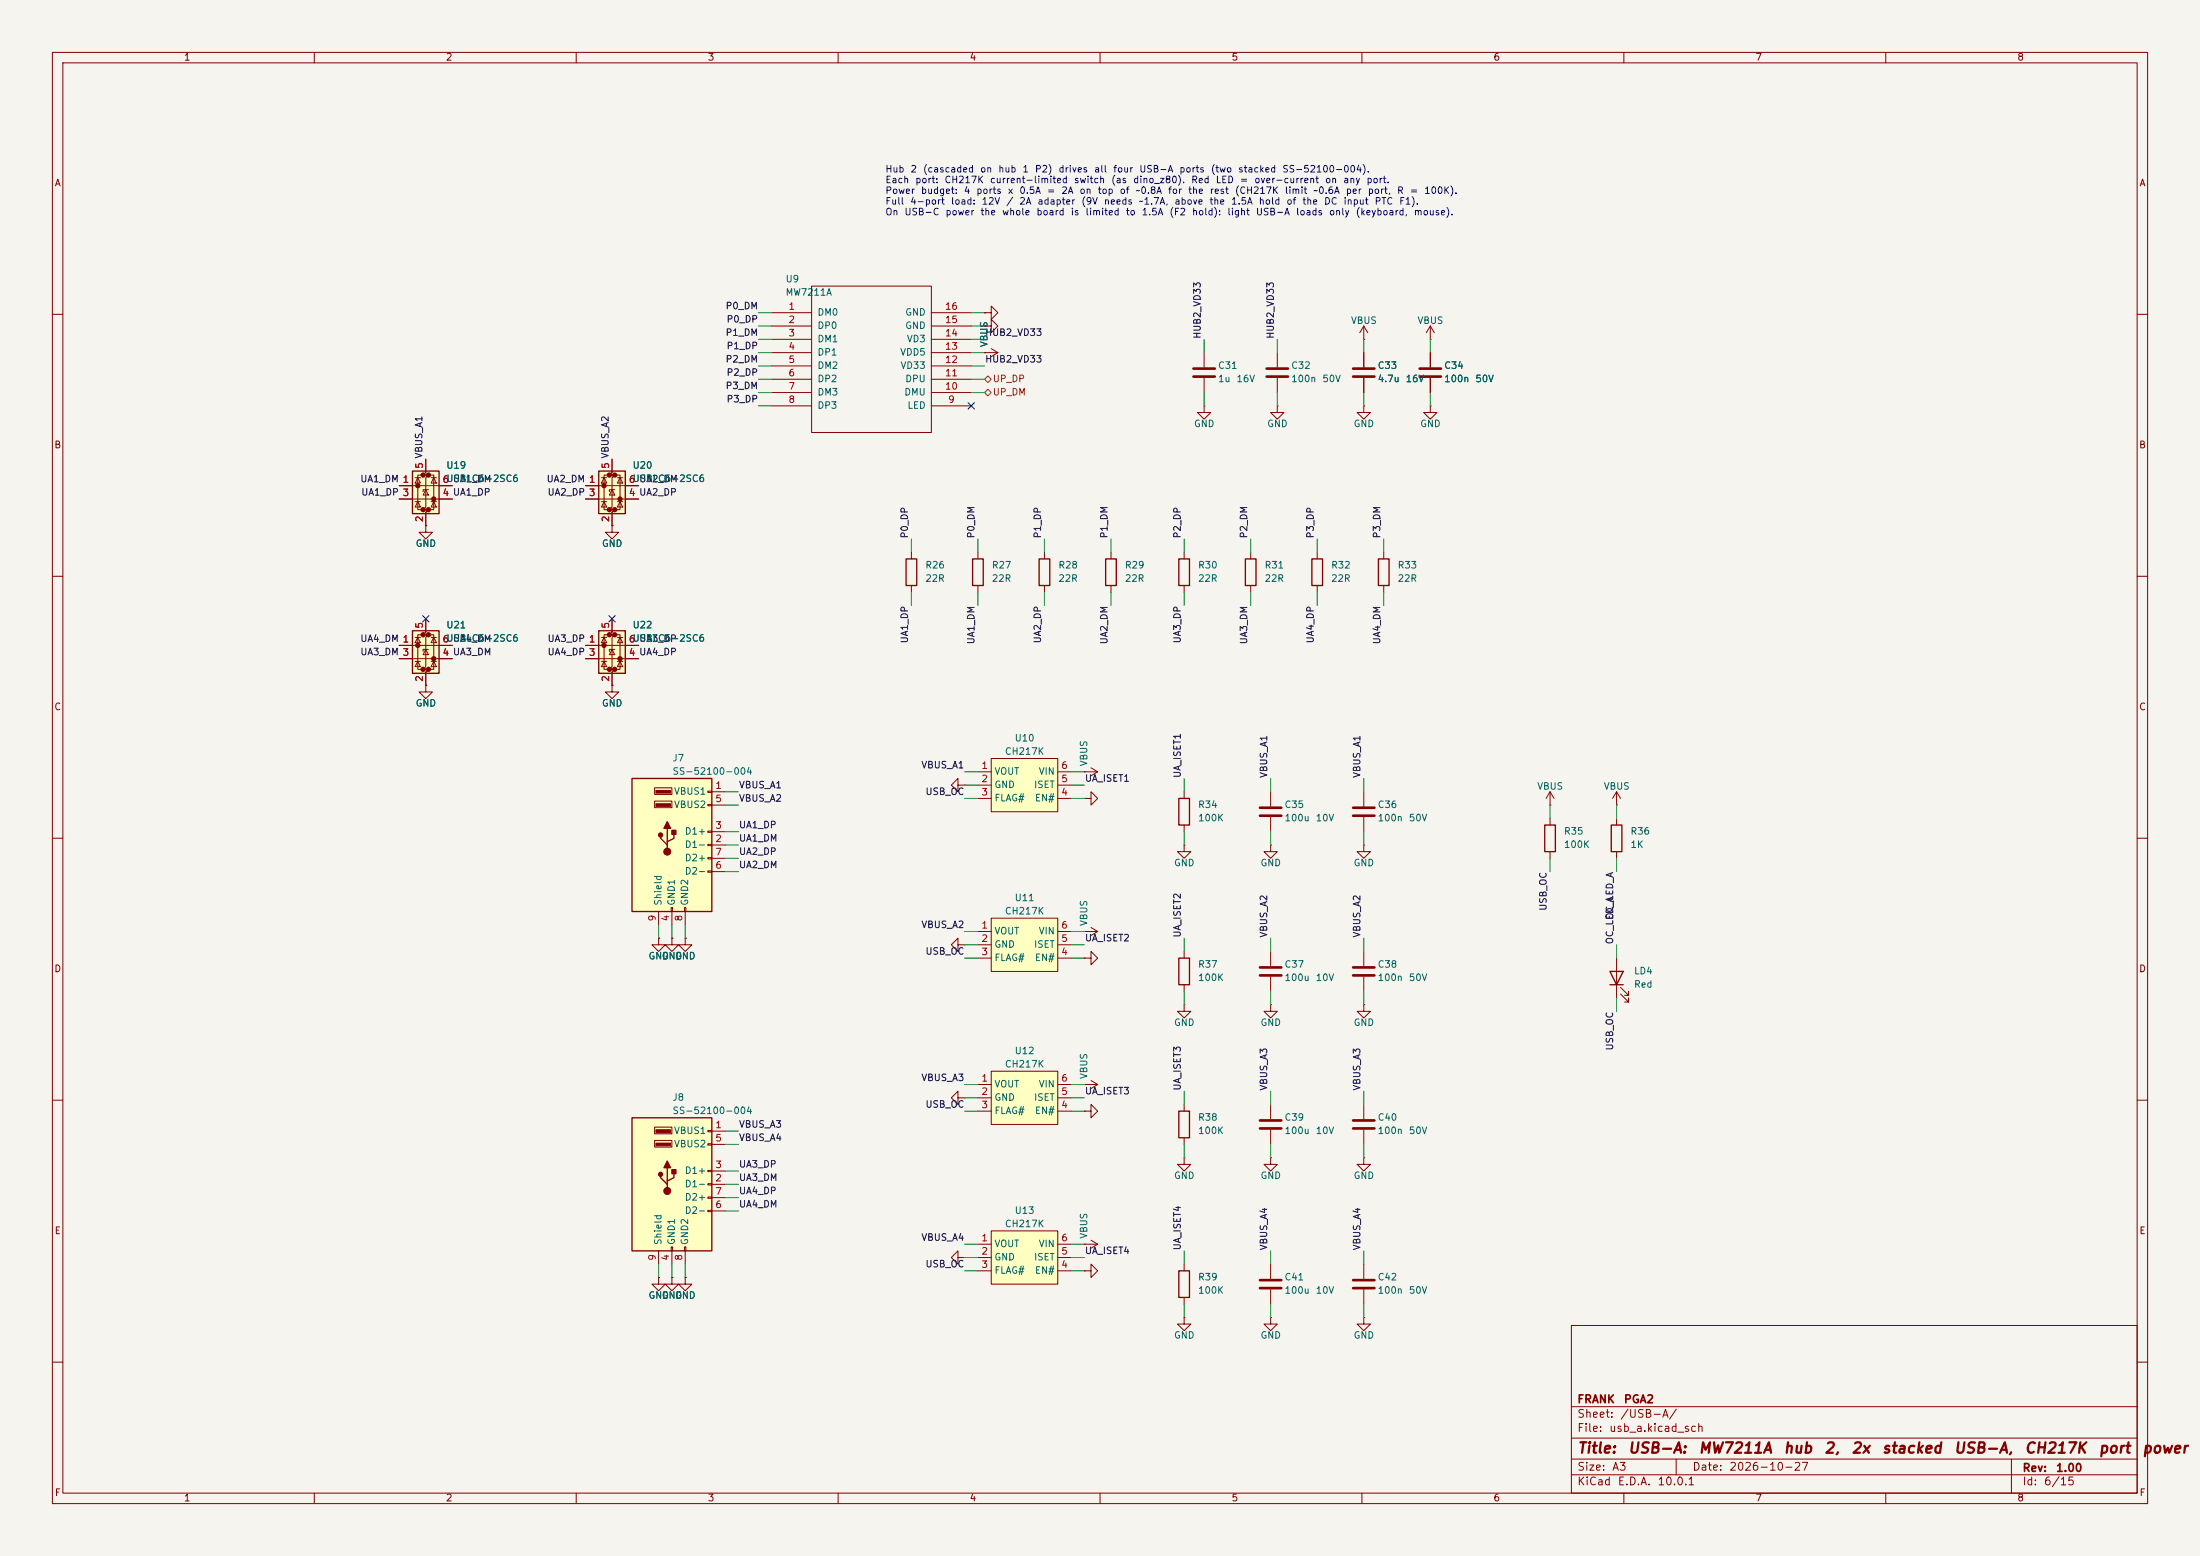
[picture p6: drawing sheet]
<svg xmlns="http://www.w3.org/2000/svg" width="420mm" height="297mm" viewBox="0 0 420 297" stroke-linecap="round" stroke-linejoin="round" font-family="sans-serif">
<path d="M0 0h420v297h-420z" fill="#f5f4ef" stroke="#f5f4ef" stroke-width=".19"/>
<g fill="none" stroke="#840000" stroke-width=".19">
<path d="M10 10h400v277h-400zM12 12h396v273h-396zM60 10v2M110 10v2M160 10v2M210 10v2M260 10v2M310 10v2M360 10v2M10 60h2M408 60h2M10 110h2"/>
<path d="M408 110h2M10 160h2M408 160h2M10 210h2M408 210h2M207 242.6h1.3v-1.3l1.2 1.3-1.2 1.2v-1.2M207 242.6h.1M300 253h108v32h-108zM10 260h2M300 278.5h108M300 274.5h108M300 268.5h108"/>
<path d="M320 278.5v3M384 278.5v6.5M408 260h2M60 285v2M110 285v2M160 285v2M210 285v2M260 285v2M300 281.5h108M310 285v2M360 285v2"/>
</g>
<path d="M189.2 144.8h12.7v10.1h-12.7z" fill="#ffffc2"/>
<g fill="none" stroke="#840000" stroke-width=".19">
<path d="M174 105.4v1.3M174 111.8v1.2M186.7 105.4v1.3M186.7 111.8v1.2M182.9 149.9v-1.3l-1.3 1.3 1.3 1.2v-1.2h1.2M184.1 149.9h.1M186.7 147.3h2.5M186.7 149.9h2.5M186.7 152.4h2.5M189.2 144.8h12.7v10.1h-12.7zM201.9 147.3h2.6M201.9 149.9h2.6"/>
<path d="M201.9 152.4h2.6M182.9 180.3v-1.2l-1.3 1.2 1.3 1.3v-1.3h1.2M184.1 180.3h.1M308.6 182.9v7.6M309.4 189.7l1.5 1.6v-.8v.8h-.8M309.4 188.5l1.5 1.5v-.8v.8h-.8"/>
</g>
<path d="M173 106.7h2v5.1h-2zM185.7 106.7h2v5.1h-2zM307.3 185.4h2.6l-1.3 2.6zM307.3 188h2.6" fill="none" stroke="#840000" stroke-width=".25"/>
<path d="M189.2 175.3h12.7v10.1h-12.7z" fill="#ffffc2"/>
<g fill="none" stroke="#840000" stroke-width=".19">
<path d="M147.3 59.7h7.6M154.9 54.6h22.9v28h-22.9zM177.8 59.7h7.6M188 59.7h1.2v-1.3l1.3 1.3-1.3 1.3v-1.3M188 59.7h.1M147.3 67.3h7.6M147.3 62.2h7.6M147.3 64.8h7.6M147.3 69.9h7.6M147.3 72.4h7.6M147.3 74.9h7.6M147.3 77.5h7.6"/>
<path d="M177.8 67.3h7.6M177.8 62.2h7.6M177.8 64.8h7.6M177.8 69.9h7.6M177.8 72.4h7.6M177.8 74.9h7.6M177.8 77.5h7.6M188 67.3h.1M188 62.2h1.2v-1.2l1.3 1.2-1.3 1.3v-1.3M188 62.2h.1M188 67.3h2.5M189.2 66.5l1.3 .8"/>
<path d="M190.5 67.3l-1.3 .8M229.9 77.5v1.2h1.2l-1.2 1.3-1.3-1.3h1.3M229.9 77.5h.1M229.9 67.3v2.8M229.9 72.1v2.8M243.8 77.5v1.2h1.3l-1.3 1.3-1.2-1.3h1.2M243.8 77.5h.1M243.8 67.3v2.8M243.8 72.1v2.8M260.3 77.5v1.2h1.3l-1.3 1.3-1.2-1.3h1.2M260.3 77.5h.1M260.3 64.8h.1"/>
<path d="M260.3 62.2v2.6M260.3 67.3v2.8M260.3 72.1v2.8M260.3 62.2l-.7 1.3M260.3 62.2l.8 1.3M273 77.5v1.2h1.3l-1.3 1.3-1.2-1.3h1.2M273 77.5h.1M273 64.8h.1M273 62.2v2.6M273 67.3v2.8M273 72.1v2.8M273 62.2l-.7 1.3"/>
<path d="M273 62.2l.8 1.3M199.4 105.4v1.3M199.4 111.8v1.2M212.1 105.4v1.3M212.1 111.8v1.2M81.3 130.8v1.3h1.2l-1.2 1.3-1.3-1.3h1.3M81.3 130.8h.1M207 152.4h1.3v-1.3l1.2 1.3-1.2 1.3v-1.3M207 152.4h.1M226.1 151.1v1.3M226.1 157.5v1.3M242.6 151.1v2.8"/>
<path d="M242.6 156v2.8M186.7 177.8h2.5M189.2 175.3h12.7v10.1h-12.7zM201.9 177.8h2.6M207 177.8h.1M207 177.8h2.5M208.3 177l1.2 .8M209.5 177.8l-1.2 .8M226.1 161.3v1.3h1.2l-1.2 1.2-1.3-1.2h1.3M226.1 161.3h.1M242.6 161.3v1.3h1.2l-1.2 1.2-1.3-1.2h1.3M242.6 161.3h.1"/>
<path d="M186.7 180.3h2.5M186.7 182.9h2.5M201.9 180.3h2.6M201.9 182.9h2.6M207 182.9h1.3v-1.3l1.2 1.3-1.2 1.3v-1.3M207 182.9h.1M226.1 191.8v1.2h1.2l-1.2 1.3-1.3-1.3h1.3M226.1 191.8h.1M226.1 181.6v1.3M226.1 188v1.2M242.6 191.8v1.2h1.2l-1.2 1.3-1.3-1.3h1.3M242.6 191.8h.1"/>
<path d="M242.6 181.6v2.8M242.6 186.4v2.8M207 207h.1M207 207h2.5M208.3 206.2l1.2 .8M209.5 207l-1.2 .8"/>
</g>
<path d="M198.4 106.7h2v5.1h-2zM211.1 106.7h2v5.1h-2zM225 152.4h2.1v5.1h-2.1zM225 182.9h2.1v5.1h-2.1z" fill="none" stroke="#840000" stroke-width=".25"/>
<path d="M227.8 70.4h4.1M227.8 71.9h4.1M241.8 70.4h4.1M241.8 71.9h4.1M258.3 70.4h4.1M258.3 71.9h4.1M271 70.4h4.1M271 71.9h4.1M240.5 154.2h4.1M240.5 155.7h4.1M240.5 184.7h4.1M240.5 186.2h4.1" fill="none" stroke="#840000" stroke-width=".51"/>
<path d="M78.7 120.4h5.1v8.1h-5.1z" fill="#ffffc2"/>
<g fill="#840000" stroke="#840000" stroke-width=".51">
<circle cx="79.8" cy="123.2" r=".25"/>
<circle cx="80.8" cy="121.2" r=".25"/>
<circle cx="80.8" cy="127.8" r=".25"/>
<circle cx="81.8" cy="121.2" r=".25"/>
<circle cx="81.8" cy="127.8" r=".25"/>
<circle cx="82.8" cy="125.7" r=".25"/>
</g>
<g fill="none" stroke="#840000" stroke-width=".19">
<path d="M81.3 118.1v2.6l-.5 .5h1l-.5 .5v5.6l-.5 .5h1l-.5 .5v2.5M76.2 123.2h10.2M76.2 125.7h10.2M79.2 126.2h1.1M79.2 121.7h1.1M79.8 121.7l.5 1h-1.1zM79.8 126.2l.5 1.1h-1.1zM80.8 121.2h-1v6.6h1M81.3 124l.5 1h-1zM81.8 124h-1v.3M81.8 121.2h1v6.6h-1M82.3 126.2h1"/>
<path d="M82.3 121.7h1M82.8 121.7l.5 1h-1zM82.8 126.2l.5 1.1h-1z"/>
</g>
<path d="M78.7 120.4h5.1v8.1h-5.1z" fill="none" stroke="#840000" stroke-width=".25"/>
<path d="M114.3 89.9h5.1v8.1h-5.1z" fill="#ffffc2"/>
<g fill="#840000" stroke="#840000" stroke-width=".51">
<circle cx="115.3" cy="92.7" r=".25"/>
<circle cx="116.3" cy="90.7" r=".25"/>
<circle cx="116.3" cy="97.3" r=".25"/>
<circle cx="117.3" cy="90.7" r=".25"/>
<circle cx="117.3" cy="97.3" r=".25"/>
<circle cx="118.4" cy="95.2" r=".25"/>
</g>
<g fill="none" stroke="#840000" stroke-width=".19">
<path d="M111.8 92.7h10.1M111.8 95.3h10.1M114.8 95.8h1M114.8 91.2h1M115.3 91.2l.5 1h-1zM115.3 95.8l.5 1h-1zM116.3 90.7h-1v6.6h1M116.8 87.6v2.6l-.5 .5h1l-.5 .5v5.6l-.5 .5h1l-.5 .5v2.5M116.8 93.5l.5 1h-1zM117.3 93.5h-1v.4M117.3 90.7h1.1v6.6h-1.1M117.9 95.8h1"/>
<path d="M117.9 91.2h1M118.4 91.2l.5 1h-1zM118.4 95.8l.5 1h-1zM116.8 100.3v1.3h1.3l-1.3 1.3-1.2-1.3h1.2M116.8 100.3h.1M125.7 243.8v1.3h1.3l-1.3 1.3-1.2-1.3h1.2M125.7 243.8h.1M128.3 243.8v1.3h1.2l-1.2 1.3-1.3-1.3h1.3M128.3 243.8h.1M130.8 243.8v1.3h1.3l-1.3 1.3-1.3-1.3h1.3M130.8 243.8h.1"/>
</g>
<path d="M114.3 89.9h5.1v8.1h-5.1z" fill="none" stroke="#840000" stroke-width=".25"/>
<path d="M78.7 89.9h5.1v8.1h-5.1z" fill="#ffffc2"/>
<g fill="#840000" stroke="#840000" stroke-width=".51">
<circle cx="79.8" cy="92.7" r=".25"/>
<circle cx="80.8" cy="90.7" r=".25"/>
<circle cx="80.8" cy="97.3" r=".25"/>
<circle cx="81.8" cy="90.7" r=".25"/>
<circle cx="81.8" cy="97.3" r=".25"/>
<circle cx="82.8" cy="95.2" r=".25"/>
</g>
<g fill="none" stroke="#840000" stroke-width=".19">
<path d="M76.2 92.7h10.2M76.2 95.3h10.2M79.2 95.8h1.1M79.2 91.2h1.1M79.8 91.2l.5 1h-1.1zM79.8 95.8l.5 1h-1.1zM80.8 90.7h-1v6.6h1M81.3 87.6v2.6l-.5 .5h1l-.5 .5v5.6l-.5 .5h1l-.5 .5v2.5M81.3 93.5l.5 1h-1zM81.8 93.5h-1v.4M81.8 90.7h1v6.6h-1M82.3 95.8h1"/>
<path d="M82.3 91.2h1M82.8 91.2l.5 1h-1zM82.8 95.8l.5 1h-1zM81.3 100.3v1.3h1.2l-1.2 1.3-1.3-1.3h1.3M81.3 100.3h.1"/>
</g>
<path d="M78.7 89.9h5.1v8.1h-5.1z" fill="none" stroke="#840000" stroke-width=".25"/>
<path d="M120.6 148.6h15.3v25.4h-15.3z" fill="#ffffc2"/>
<path d="M120.6 148.6h15.3v25.4h-15.3zM126.1 159.4v.6l1.3 1.3v.6M127.4 158.1v2.6M128.7 158.8v1.2l-1.3 .7v.6" fill="none" stroke="#840000" stroke-width=".25"/>
<g fill="#840000" stroke="#840000" stroke-width=".25">
<path d="M127.4 156.8l.6 1.3h-1.3z"/>
<path d="M128.3 158.5h.7v.8h-.7z"/>
<circle cx="126.1" cy="159.4" r=".38"/>
<circle cx="127.4" cy="162.6" r=".63"/>
</g>
<g fill="#840000" stroke="#840000" stroke-width=".19">
<path d="M125.2 150.9h2.8v.5h-2.8z"/>
<path d="M125.2 153.4h2.8v.5h-2.8z"/>
</g>
<g fill="none" stroke="#840000" stroke-width=".19">
<path d="M125 150.4h3.3v1.2h-3.3zM125 152.9h3.3v1.3h-3.3zM135.1 151h.8v.3h-.8zM135.1 153.5h.8v.3h-.8zM135.1 158.6h.8v.3h-.8zM135.9 151.1h2.5M135.9 158.8h2.5M135.9 153.7h2.5M125.7 174v2.5M128.1 173.2h.3v.8h-.3zM128.3 174v2.5M130.7 173.2h.2v.8h-.2z"/>
<path d="M130.8 174v2.5M135.1 161.2h.8v.2h-.8zM135.1 163.7h.8v.3h-.8zM135.1 166.2h.8v.3h-.8zM135.9 161.3h2.5M135.9 166.4h2.5M135.9 163.8h2.5"/>
</g>
<path d="M114.3 120.4h5.1v8.1h-5.1z" fill="#ffffc2"/>
<g fill="#840000" stroke="#840000" stroke-width=".51">
<circle cx="115.3" cy="123.2" r=".25"/>
<circle cx="116.3" cy="121.2" r=".25"/>
<circle cx="116.3" cy="127.8" r=".25"/>
<circle cx="117.3" cy="121.2" r=".25"/>
<circle cx="117.3" cy="127.8" r=".25"/>
<circle cx="118.4" cy="125.7" r=".25"/>
</g>
<g fill="none" stroke="#840000" stroke-width=".19">
<path d="M116.8 118.1v2.6l-.5 .5h1l-.5 .5v5.6l-.5 .5h1l-.5 .5v2.5M111.8 123.2h10.1M111.8 125.7h10.1M114.8 126.2h1M114.8 121.7h1M115.3 121.7l.5 1h-1zM115.3 126.2l.5 1.1h-1zM116.3 121.2h-1v6.6h1M116.8 124l.5 1h-1zM117.3 124h-1v.3M117.3 121.2h1.1v6.6h-1.1M117.9 126.2h1"/>
<path d="M117.9 121.7h1M118.4 121.7l.5 1h-1zM118.4 126.2l.5 1.1h-1z"/>
</g>
<path d="M114.3 120.4h5.1v8.1h-5.1z" fill="none" stroke="#840000" stroke-width=".25"/>
<path d="M120.6 213.4h15.3v25.4h-15.3z" fill="#ffffc2"/>
<path d="M225 106.7h2.1v5.1h-2.1zM237.7 106.7h2.1v5.1h-2.1zM250.4 106.7h2.1v5.1h-2.1zM263.1 106.7h2.1v5.1h-2.1zM294.9 157.5h2v5.1h-2zM307.6 157.5h2v5.1h-2zM120.6 213.4h15.3v25.4h-15.3zM126.1 224.2v.6l1.3 1.3v.6M127.4 222.9v2.5M128.7 223.5v1.3l-1.3 .6v.7" fill="none" stroke="#840000" stroke-width=".25"/>
<g fill="#840000" stroke="#840000" stroke-width=".25">
<path d="M127.4 221.6l.6 1.3h-1.3z"/>
<path d="M128.3 223.3h.7v.7h-.7z"/>
<circle cx="126.1" cy="224.2" r=".38"/>
<circle cx="127.4" cy="227.3" r=".63"/>
</g>
<g fill="#840000" stroke="#840000" stroke-width=".19">
<path d="M125.2 215.6h2.8v.6h-2.8z"/>
<path d="M125.2 218.2h2.8v.5h-2.8z"/>
</g>
<g fill="none" stroke="#840000" stroke-width=".19">
<path d="M226.1 105.4v1.3M226.1 111.8v1.2M238.8 105.4v1.3M238.8 111.8v1.2M251.5 105.4v1.3M251.5 111.8v1.2M264.2 105.4v1.3M264.2 111.8v1.2M116.8 130.8v1.3h1.3l-1.3 1.3-1.2-1.3h1.2M116.8 130.8h.1M207 147.3h.1M207 147.3h2.5"/>
<path d="M208.3 146.6l1.2 .7M209.5 147.3l-1.2 .8M260.3 151.1v2.8M260.3 156v2.8M295.9 153.7h.1M295.9 151.1l-.8 1.3M295.9 151.1l.8 1.3M295.9 151.1v2.6M295.9 156.2v1.3M308.6 153.7h.1M308.6 151.1v2.6M308.6 156.2v1.3"/>
<path d="M308.6 151.1l-.8 1.3M308.6 151.1l.8 1.3M125.7 179.1v1.2h1.3l-1.3 1.3-1.2-1.3h1.2M125.7 179.1h.1M128.3 179.1v1.2h1.2l-1.2 1.3-1.3-1.3h1.3M128.3 179.1h.1M130.8 179.1v1.2h1.3l-1.3 1.3-1.3-1.3h1.3M130.8 179.1h.1M260.3 161.3v1.3h1.3l-1.3 1.2-1.2-1.2h1.2M260.3 161.3h.1M295.9 162.6v1.2M308.6 162.6v1.2"/>
<path d="M260.3 191.8v1.2h1.3l-1.3 1.3-1.2-1.3h1.2M260.3 191.8h.1M260.3 181.6v2.8M260.3 186.4v2.8M125 215.1h3.3v1.3h-3.3zM125 217.7h3.3v1.2h-3.3zM135.1 215.8h.8v.2h-.8zM135.1 218.3h.8v.3h-.8zM135.9 215.9h2.5M135.9 218.4h2.5M182.9 209.6v-1.3l-1.3 1.3 1.3 1.2v-1.2h1.2M184.1 209.6h.1"/>
<path d="M125.7 238.8v2.5M128.1 238h.3v.8h-.3zM128.3 238.8v2.5M130.7 238h.2v.8h-.2zM130.8 238.8v2.5M135.1 223.4h.8v.2h-.8zM135.1 225.9h.8v.3h-.8zM135.1 228.5h.8v.2h-.8zM135.1 231h.8v.3h-.8zM135.9 226.1h2.5M135.9 223.5h2.5M135.9 231.1h2.5"/>
<path d="M135.9 228.6h2.5M182.9 240v-1.2l-1.3 1.2 1.3 1.3v-1.3h1.2M184.1 240h.1"/>
</g>
<path d="M258.3 154.2h4.1M258.3 155.7h4.1M258.3 184.7h4.1M258.3 186.2h4.1" fill="none" stroke="#840000" stroke-width=".51"/>
<path d="M189.2 234.9h12.7v10.2h-12.7z" fill="#ffffc2"/>
<g fill="none" stroke="#840000" stroke-width=".19">
<path d="M226.1 210.8v1.3M226.1 217.2v1.2M242.6 210.8v2.8M242.6 215.6v2.8M260.3 210.8v2.8M260.3 215.6v2.8M186.7 237.5h2.5M189.2 234.9h12.7v10.2h-12.7zM201.9 237.5h2.6M226.1 221v1.2h1.2l-1.2 1.3-1.3-1.3h1.3M226.1 221h.1M242.6 221v1.2h1.2l-1.2 1.3-1.3-1.3h1.3"/>
<path d="M242.6 221h.1M260.3 221v1.2h1.3l-1.3 1.3-1.2-1.3h1.2M260.3 221h.1M186.7 240h2.5M186.7 242.6h2.5M201.9 240h2.6M201.9 242.6h2.6M226.1 251.5v1.2h1.2l-1.2 1.3-1.3-1.3h1.3M226.1 251.5h.1M226.1 241.3v1.3M226.1 247.6v1.3M242.6 251.5v1.2h1.2l-1.2 1.3-1.3-1.3h1.3"/>
<path d="M242.6 251.5h.1M242.6 241.3v2.8M242.6 246.1v2.8M260.3 251.5v1.2h1.3l-1.3 1.3-1.2-1.3h1.2M260.3 251.5h.1M260.3 241.3v2.8M260.3 246.1v2.8"/>
</g>
<path d="M240.5 213.9h4.1M240.5 215.4h4.1M258.3 213.9h4.1M258.3 215.4h4.1M240.5 244.3h4.1M240.5 245.9h4.1M258.3 244.3h4.1M258.3 245.9h4.1" fill="none" stroke="#840000" stroke-width=".51"/>
<path d="M225 212.1h2.1v5.1h-2.1zM225 242.6h2.1v5h-2.1z" fill="none" stroke="#840000" stroke-width=".25"/>
<path d="M189.2 204.5h12.7v10.1h-12.7z" fill="#ffffc2"/>
<g fill="none" stroke="#840000" stroke-width=".19">
<path d="M188 59.7h.1M188 67.3h.1M188 62.2h.1M260.3 67.3v2.8M260.3 72.1v2.8M273 67.3v2.8M273 72.1v2.8M76.2 92.7h2.5M76.2 95.3h2.5M81.3 87.6v2.6M81.3 97.8v2.5M83.8 92.7h2.6"/>
<path d="M83.8 95.3h2.6M111.8 92.7h2.5M111.8 95.3h2.5M116.8 87.6v2.6M116.8 97.8v2.5M119.4 92.7h2.5M119.4 95.3h2.5M81.3 100.3h.1M81.3 118.1v2.6M116.8 100.3h.1M116.8 118.1v2.6M76.2 123.2h2.5"/>
<path d="M76.2 125.7h2.5M81.3 130.8h.1M81.3 128.3v2.5M83.8 123.2h2.6M83.8 125.7h2.6M111.8 123.2h2.5M111.8 125.7h2.5M116.8 130.8h.1M116.8 128.3v2.5M119.4 123.2h2.5M119.4 125.7h2.5M125.7 179.1h.1"/>
<path d="M128.3 179.1h.1M130.8 179.1h.1M186.7 207h2.5M186.7 209.6h2.5M186.7 212.1h2.5M189.2 204.5h12.7v10.1h-12.7zM201.9 207h2.6M201.9 209.6h2.6M201.9 212.1h2.6M207 212.1h1.3v-1.3l1.2 1.3-1.2 1.3v-1.3M207 212.1h.1M207 237.5h.1"/>
<path d="M207 237.5h2.5M208.3 236.7l1.2 .8M209.5 237.5l-1.2 .8M125.7 243.8h.1M128.3 243.8h.1M130.8 243.8h.1"/>
</g>
<path d="M188 74.9l.6-.6 .6 .6-.6 .7zM188 72.4l.6-.6 .6 .6-.6 .6z" fill="none" stroke="#725600" stroke-width=".19"/>
<g fill="none" stroke="#009600" stroke-width=".19">
<path d="M144.8 59.7h2.5M185.4 59.7h2.6M144.8 62.2h2.5M144.8 67.3h2.5M144.8 64.8h2.5M144.8 74.9h2.5M144.8 69.9h2.5M144.8 72.4h2.5M144.8 77.5h2.5M185.4 62.2h2.6M185.4 67.3h2.6M185.4 64.8h2.6"/>
<path d="M185.4 74.9h2.6M185.4 69.9h2.6M185.4 72.4h2.6M229.9 64.8v2.5M229.9 74.9v2.6M243.8 64.8v2.5M243.8 74.9v2.6M260.3 64.8v2.5M260.3 74.9v2.6M273 64.8v2.5M273 74.9v2.6M174 102.9v2.5"/>
<path d="M174 113v2.6M186.7 102.9v2.5M186.7 113v2.6M199.4 102.9v2.5M199.4 113v2.6M212.1 102.9v2.5M212.1 113v2.6M226.1 102.9v2.5M226.1 113v2.6M238.8 102.9v2.5M238.8 113v2.6M251.5 102.9v2.5"/>
<path d="M251.5 113v2.6M264.2 102.9v2.5M264.2 113v2.6M138.4 151.1h2.6M138.4 158.8h2.6M138.4 153.7h2.6M184.1 152.4h2.6M184.1 147.3h2.6M184.1 149.9h2.6M204.5 152.4h2.5M204.5 147.3h2.5M204.5 149.9h2.5"/>
<path d="M226.1 148.6v2.5M226.1 158.8v2.5M242.6 148.6v2.5M242.6 158.8v2.5M260.3 148.6v2.5M260.3 158.8v2.5M295.9 153.7v2.5M308.6 153.7v2.5M125.7 176.5v2.6M128.3 176.5v2.6M130.8 176.5v2.6M138.4 161.3h2.6"/>
<path d="M138.4 166.4h2.6M138.4 163.8h2.6M184.1 177.8h2.6M204.5 177.8h2.5M226.1 179.1v2.5M242.6 179.1v2.5M260.3 179.1v2.5M295.9 163.8v2.6M308.6 163.8v2.6M184.1 180.3h2.6M184.1 182.9h2.6M204.5 180.3h2.5"/>
<path d="M204.5 182.9h2.5M226.1 189.2v2.6M242.6 189.2v2.6M260.3 189.2v2.6M308.6 180.3v2.6M308.6 190.5v2.5M138.4 218.4h2.6M138.4 215.9h2.6M184.1 212.1h2.6M184.1 207h2.6M184.1 209.6h2.6M204.5 212.1h2.5"/>
<path d="M204.5 207h2.5M204.5 209.6h2.5M226.1 208.3v2.5M226.1 218.4v2.6M242.6 208.3v2.5M242.6 218.4v2.6M260.3 208.3v2.5M260.3 218.4v2.6M138.4 228.6h2.6M138.4 226.1h2.6M138.4 223.5h2.6M138.4 231.1h2.6"/>
<path d="M184.1 237.5h2.6M204.5 237.5h2.5M226.1 238.8v2.5M242.6 238.8v2.5M260.3 238.8v2.5M125.7 241.3v2.5M128.3 241.3v2.5M130.8 241.3v2.5M184.1 242.6h2.6M184.1 240h2.6M204.5 242.6h2.5M204.5 240h2.5"/>
<path d="M226.1 248.9v2.6M242.6 248.9v2.6M260.3 248.9v2.6"/>
</g>
<path d="M184.8 76.9l1.2 1.2M186 76.9l-1.2 1.2M80.7 117.5l1.2 1.2M81.9 117.5l-1.2 1.2M116.2 117.5l1.2 1.2M117.4 117.5l-1.2 1.2" fill="none" stroke="#000084" stroke-width=".19"/>
<g font-size="2" fill="#840000">
<text x="301" y="277.9">Title:</text>
<text x="310.6" y="277.9">USB-A:</text>
<text x="324.1" y="277.9">MW7211A</text>
<text x="340.3" y="277.9">hub</text>
<text x="348.1" y="277.9">2,</text>
<text x="353.3" y="277.9">2x</text>
<text x="359.1" y="277.9">stacked</text>
<text x="372.9" y="277.9">USB-A,</text>
<text x="386.3" y="277.9">CH217K</text>
<text x="400.5" y="277.9">port</text>
<text x="408.8" y="277.9">power</text>
</g>
<g font-size="1.5" fill="#840000">
<text x="301" y="268.2">FRANK</text>
<text x="309.9" y="268.2">PGA2</text>
<text x="301" y="273.7">File:</text>
<text x="301" y="271">Sheet:</text>
<text x="307.1" y="273.7">usb_a.kicad_sch</text>
<text x="309.2" y="271">/USB-A/</text>
<text x="301" y="281.1">Size:</text>
<text x="307.6" y="281.1">A3</text>
<text x="323" y="281.1">Date:</text>
<text x="330" y="281.1">2026-10-27</text>
<text x="386" y="281.3">Rev:</text>
<text x="392.4" y="281.3">1.00</text>
<text x="301" y="283.9">KiCad</text>
<text x="308.7" y="283.9">E.D.A.</text>
<text x="316.3" y="283.9">10.0.1</text>
<text x="386" y="283.9">Id:</text>
<text x="390.1" y="283.9">6/15</text>
</g>
<g font-size="1.3" fill="#840000">
<text x="35" y="11.9">1</text>
<text x="85" y="11.9">2</text>
<text x="135" y="11.9">3</text>
<text x="185" y="11.9">4</text>
<text x="235" y="11.9">5</text>
<text x="285" y="11.9">6</text>
<text x="335" y="11.9">7</text>
<text x="385" y="11.9">8</text>
<text x="10.3" y="35.9">A</text>
<text x="408.3" y="35.9">A</text>
<text x="10.3" y="85.9">B</text>
<text x="408.2" y="85.9">B</text>
<text x="10.3" y="135.9">C</text>
<text x="408.2" y="135.9">C</text>
<text x="10.3" y="185.9">D</text>
<text x="408.2" y="185.9">D</text>
<text x="10.3" y="235.9">E</text>
<text x="408.3" y="235.9">E</text>
<text x="10.3" y="285.9">F</text>
<text x="35" y="286.9">1</text>
<text x="85" y="286.9">2</text>
<text x="135" y="286.9">3</text>
<text x="185" y="286.9">4</text>
<text x="235" y="286.9">5</text>
<text x="285" y="286.9">6</text>
<text x="335" y="286.9">7</text>
<text x="385" y="286.9">8</text>
<text x="408.3" y="285.9">F</text>
</g>
<g font-size="1.3" fill="#0000c2">
<text x="168.9" y="33.2">Hub</text>
<text x="168.9" y="35.3">Each</text>
<text x="173.7" y="33.2">2</text>
<text x="174.6" y="35.3">port:</text>
<text x="176.1" y="33.2">(cascaded</text>
<text x="180.2" y="35.3">CH217K</text>
<text x="187" y="33.2">on</text>
<text x="188.9" y="35.3">current-limited</text>
<text x="190.5" y="33.2">hub</text>
<text x="195.1" y="33.2">1</text>
<text x="197.5" y="33.2">P2)</text>
<text x="202" y="33.2">drives</text>
<text x="204.9" y="35.3">switch</text>
<text x="208.8" y="33.2">all</text>
<text x="212" y="35.3">(as</text>
<text x="212.4" y="33.2">four</text>
<text x="216.2" y="35.3">dino_z80).</text>
<text x="217.4" y="33.2">USB-A</text>
<text x="225" y="33.2">ports</text>
<text x="227.3" y="35.3">Red</text>
<text x="231" y="33.2">(two</text>
<text x="232" y="35.3">LED</text>
<text x="236.3" y="33.2">stacked</text>
<text x="236.6" y="35.3">=</text>
<text x="239.3" y="35.3">over-current</text>
<text x="244.7" y="33.2">SS-52100-004).</text>
<text x="252.8" y="35.3">on</text>
<text x="256.3" y="35.3">any</text>
<text x="260.8" y="35.3">port.</text>
<text x="168.9" y="37.3">Power</text>
<text x="168.9" y="39.4">Full</text>
<text x="168.9" y="41.4">On</text>
<text x="172.6" y="41.4">USB-C</text>
<text x="173.6" y="39.4">4-port</text>
<text x="175.7" y="37.3">budget:</text>
<text x="180.4" y="41.4">power</text>
<text x="181.4" y="39.4">load:</text>
<text x="183.9" y="37.3">4</text>
<text x="186.3" y="37.3">ports</text>
<text x="187.1" y="41.4">the</text>
<text x="187.3" y="39.4">12V</text>
<text x="191.2" y="41.4">whole</text>
<text x="192" y="39.4">/</text>
<text x="192.3" y="37.3">x</text>
<text x="194.5" y="39.4">2A</text>
<text x="194.5" y="37.3">0.5A</text>
<text x="197.7" y="41.4">board</text>
<text x="197.9" y="39.4">adapter</text>
<text x="199.8" y="37.3">=</text>
<text x="202.5" y="37.3">2A</text>
<text x="204.3" y="41.4">is</text>
<text x="206" y="37.3">on</text>
<text x="206.3" y="39.4">(9V</text>
<text x="207.1" y="41.4">limited</text>
<text x="209.4" y="37.3">top</text>
<text x="210.6" y="39.4">needs</text>
<text x="213.6" y="37.3">of</text>
<text x="214.8" y="41.4">to</text>
<text x="216.7" y="37.3">~0.8A</text>
<text x="217.3" y="39.4">~1.7A,</text>
<text x="217.8" y="41.4">1.5A</text>
<text x="222.9" y="37.3">for</text>
<text x="223.1" y="41.4">(F2</text>
<text x="224.1" y="39.4">above</text>
<text x="226.7" y="37.3">the</text>
<text x="227.4" y="41.4">hold):</text>
<text x="230.8" y="39.4">the</text>
<text x="230.8" y="37.3">rest</text>
<text x="234.2" y="41.4">light</text>
<text x="234.9" y="39.4">1.5A</text>
<text x="235.6" y="37.3">(CH217K</text>
<text x="239.6" y="41.4">USB-A</text>
<text x="240.2" y="39.4">hold</text>
<text x="245.2" y="37.3">limit</text>
<text x="245.5" y="39.4">of</text>
<text x="247.3" y="41.4">loads</text>
<text x="248.5" y="39.4">the</text>
<text x="250.6" y="37.3">~0.6A</text>
<text x="252.7" y="39.4">DC</text>
<text x="253.6" y="41.4">only</text>
<text x="256.4" y="39.4">input</text>
<text x="256.8" y="37.3">per</text>
<text x="258.7" y="41.4">(keyboard,</text>
<text x="261" y="37.3">port,</text>
<text x="262.3" y="39.4">PTC</text>
<text x="266.6" y="37.3">R</text>
<text x="267" y="39.4">F1).</text>
<text x="269" y="37.3">=</text>
<text x="269.8" y="41.4">mouse).</text>
<text x="271.8" y="37.3">100K).</text>
</g>
<g font-size="1.3" fill="#0f0f0f">
<text x="138.4" y="59.3">P0_DM</text>
<text x="138.4" y="64.4">P1_DM</text>
<text x="138.6" y="61.9">P0_DP</text>
<text x="188" y="64.4">HUB2_VD33</text>
<text x="229.5" y="64.8" transform="rotate(-90 229.5 64.8)">HUB2_VD33</text>
<text x="243.5" y="64.8" transform="rotate(-90 243.5 64.8)">HUB2_VD33</text>
<text x="138.4" y="69.5">P2_DM</text>
<text x="138.6" y="67">P1_DP</text>
<text x="188" y="69.5">HUB2_VD33</text>
<text x="138.4" y="74.6">P3_DM</text>
<text x="138.6" y="72">P2_DP</text>
<text x="138.6" y="77.1">P3_DP</text>
<text x="68.7" y="92.4">UA1_DM 1</text>
<text x="68.9" y="94.9">UA1_DP 3</text>
<text x="104.2" y="92.4">UA2_DM 1</text>
<text x="104.4" y="94.9">UA2_DP 3</text>
<text x="173.6" y="102.9" transform="rotate(-90 173.6 102.9)">P0_DP</text>
<text x="186.3" y="102.9" transform="rotate(-90 186.3 102.9)">P0_DM</text>
<text x="199" y="102.9" transform="rotate(-90 199 102.9)">P1_DP</text>
<text x="211.7" y="102.9" transform="rotate(-90 211.7 102.9)">P1_DM</text>
<text x="225.7" y="102.9" transform="rotate(-90 225.7 102.9)">P2_DP</text>
<text x="238.4" y="102.9" transform="rotate(-90 238.4 102.9)">P2_DM</text>
<text x="251.1" y="102.9" transform="rotate(-90 251.1 102.9)">P3_DP</text>
<text x="263.8" y="102.9" transform="rotate(-90 263.8 102.9)">P3_DM</text>
<text x="68.7" y="122.8">UA4_DM 1</text>
<text x="68.7" y="125.4">UA3_DM 3</text>
<text x="104.4" y="122.8">UA3_DP 1</text>
<text x="104.4" y="125.4">UA4_DP 3</text>
<text x="173.6" y="122.9" transform="rotate(-90 173.6 122.9)">UA1_DP</text>
<text x="186.3" y="123.1" transform="rotate(-90 186.3 123.1)">UA1_DM</text>
<text x="199" y="122.9" transform="rotate(-90 199 122.9)">UA2_DP</text>
<text x="211.7" y="123.1" transform="rotate(-90 211.7 123.1)">UA2_DM</text>
<text x="225.7" y="122.9" transform="rotate(-90 225.7 122.9)">UA3_DP</text>
<text x="238.4" y="123.1" transform="rotate(-90 238.4 123.1)">UA3_DM</text>
<text x="251.1" y="122.9" transform="rotate(-90 251.1 122.9)">UA4_DP</text>
<text x="263.8" y="123.1" transform="rotate(-90 263.8 123.1)">UA4_DM</text>
<text x="175.8" y="147">VBUS_A1</text>
<text x="207" y="149.5">UA_ISET1</text>
<text x="225.7" y="148.6" transform="rotate(-90 225.7 148.6)">UA_ISET1</text>
<text x="242.2" y="148.6" transform="rotate(-90 242.2 148.6)">VBUS_A1</text>
<text x="260" y="148.6" transform="rotate(-90 260 148.6)">VBUS_A1</text>
<text x="141" y="150.8">VBUS_A1</text>
<text x="141" y="153.3">VBUS_A2</text>
<text x="176.6" y="152.1">USB_OC</text>
<text x="141" y="158.4">UA1_DP</text>
<text x="141" y="160.9">UA1_DM</text>
<text x="141" y="163.5">UA2_DP</text>
<text x="141" y="166">UA2_DM</text>
<text x="295.6" y="174" transform="rotate(-90 295.6 174)">USB_OC</text>
<text x="175.8" y="177.5">VBUS_A2</text>
<text x="207" y="180">UA_ISET2</text>
<text x="225.7" y="179.1" transform="rotate(-90 225.7 179.1)">UA_ISET2</text>
<text x="242.2" y="179.1" transform="rotate(-90 242.2 179.1)">VBUS_A2</text>
<text x="260" y="179.1" transform="rotate(-90 260 179.1)">VBUS_A2</text>
<text x="308.3" y="175.6" transform="rotate(-90 308.3 175.6)">OC_LED_A</text>
<text x="176.6" y="182.5">USB_OC</text>
<text x="308.3" y="180.3" transform="rotate(-90 308.3 180.3)">OC_LED_A</text>
<text x="308.3" y="200.6" transform="rotate(-90 308.3 200.6)">USB_OC</text>
<text x="175.8" y="206.7">VBUS_A3</text>
<text x="207" y="209.2">UA_ISET3</text>
<text x="225.7" y="208.3" transform="rotate(-90 225.7 208.3)">UA_ISET3</text>
<text x="242.2" y="208.3" transform="rotate(-90 242.2 208.3)">VBUS_A3</text>
<text x="260" y="208.3" transform="rotate(-90 260 208.3)">VBUS_A3</text>
<text x="141" y="215.6">VBUS_A3</text>
<text x="176.6" y="211.7">USB_OC</text>
<text x="141" y="218.1">VBUS_A4</text>
<text x="141" y="223.2">UA3_DP</text>
<text x="141" y="225.7">UA3_DM</text>
<text x="141" y="230.8">UA4_DM</text>
<text x="141" y="228.3">UA4_DP</text>
<text x="175.8" y="237.1">VBUS_A4</text>
<text x="207" y="239.7">UA_ISET4</text>
<text x="225.7" y="238.8" transform="rotate(-90 225.7 238.8)">UA_ISET4</text>
<text x="242.2" y="238.8" transform="rotate(-90 242.2 238.8)">VBUS_A4</text>
<text x="260" y="238.8" transform="rotate(-90 260 238.8)">VBUS_A4</text>
<text x="176.6" y="242.2">USB_OC</text>
</g>
<g font-size="1.3" fill="#006464">
<text x="149.9" y="54.2">U9</text>
<text x="149.9" y="56.7">MW7211A</text>
<text x="156" y="60.6">DM0</text>
<text x="156" y="63.1">DP0</text>
<text x="156" y="65.6">DM1</text>
<text x="172.7" y="63.1">GND</text>
<text x="172.7" y="60.6">GND</text>
<text x="173" y="65.6">VD3</text>
<text x="257.8" y="62.1">VBUS</text>
<text x="270.5" y="62.1">VBUS</text>
<text x="156" y="68.2">DP1</text>
<text x="156" y="70.7">DM2</text>
<text x="171.7" y="68.2">VDD5</text>
<text x="171.8" y="70.7">VD33</text>
<text x="188.8" y="66.4" transform="rotate(-90 188.8 66.4)">VBUS</text>
<text x="232.4" y="70.7">C31</text>
<text x="246.4" y="70.7">C32</text>
<text x="262.9" y="70.7">C33</text>
<text x="275.6" y="70.7">C34</text>
<text x="156" y="73.3">DP2</text>
<text x="156" y="75.8">DM3</text>
<text x="172.5" y="75.8">DMU</text>
<text x="172.7" y="73.3">DPU</text>
<text x="232.4" y="73.3">1u</text>
<text x="235.9" y="73.3">16V</text>
<text x="246.4" y="73.3">100n</text>
<text x="252.3" y="73.3">50V</text>
<text x="262.9" y="73.3">4.7u</text>
<text x="268.2" y="73.3">16V</text>
<text x="275.6" y="73.3">100n</text>
<text x="281.5" y="73.3">50V</text>
<text x="156" y="78.3">DP3</text>
<text x="173.1" y="78.3">LED</text>
<text x="227.8" y="81.8">GND</text>
<text x="241.8" y="81.8">GND</text>
<text x="258.3" y="81.8">GND</text>
<text x="271" y="81.8">GND</text>
<text x="85.1" y="89.8">U19</text>
<text x="120.7" y="89.8">U20</text>
<text x="85.1" y="92.3">USBLC6-2SC6</text>
<text x="120.7" y="92.3">USBLC6-2SC6</text>
<text x="79.2" y="104.7">GND</text>
<text x="114.8" y="104.7">GND</text>
<text x="176.5" y="108.8">R26</text>
<text x="176.5" y="111.4">22R</text>
<text x="189.2" y="108.8">R27</text>
<text x="189.2" y="111.4">22R</text>
<text x="201.9" y="108.8">R28</text>
<text x="201.9" y="111.4">22R</text>
<text x="214.6" y="108.8">R29</text>
<text x="214.6" y="111.4">22R</text>
<text x="228.6" y="108.8">R30</text>
<text x="228.6" y="111.4">22R</text>
<text x="241.3" y="108.8">R31</text>
<text x="241.3" y="111.4">22R</text>
<text x="254" y="108.8">R32</text>
<text x="254" y="111.4">22R</text>
<text x="266.7" y="108.8">R33</text>
<text x="266.7" y="111.4">22R</text>
<text x="85.1" y="120.2">U21</text>
<text x="85.1" y="122.8">USBLC6-2SC6</text>
<text x="120.7" y="120.2">U22</text>
<text x="120.7" y="122.8">USBLC6-2SC6</text>
<text x="79.2" y="135.2">GND</text>
<text x="114.8" y="135.2">GND</text>
<text x="193.6" y="141.8">U10</text>
<text x="128.3" y="145.6">J7</text>
<text x="128.3" y="148.2">SS-52100-004</text>
<text x="189.7" y="148.2">VOUT</text>
<text x="191.7" y="144.4">CH217K</text>
<text x="198.2" y="148.2">VIN</text>
<text x="207.9" y="146.4" transform="rotate(-90 207.9 146.4)">VBUS</text>
<text x="128.6" y="152">VBUS1</text>
<text x="128.6" y="154.5">VBUS2</text>
<text x="189.7" y="150.7">GND</text>
<text x="189.7" y="153.3">FLAG#</text>
<text x="197.3" y="150.7">ISET</text>
<text x="197.5" y="153.3">EN#</text>
<text x="228.6" y="154.5">R34</text>
<text x="245.1" y="154.5">C35</text>
<text x="262.9" y="154.5">C36</text>
<text x="293.4" y="151">VBUS</text>
<text x="306.1" y="151">VBUS</text>
<text x="130.6" y="159.6">D1+</text>
<text x="228.6" y="157.1">100K</text>
<text x="245.1" y="157.1">100u</text>
<text x="251.1" y="157.1">10V</text>
<text x="262.9" y="157.1">100n</text>
<text x="268.8" y="157.1">50V</text>
<text x="298.5" y="159.6">R35</text>
<text x="311.2" y="159.6">R36</text>
<text x="130.6" y="162.2">D1-</text>
<text x="130.6" y="167.2">D2-</text>
<text x="130.6" y="164.7">D2+</text>
<text x="224" y="165.7">GND</text>
<text x="240.5" y="165.7">GND</text>
<text x="258.3" y="165.7">GND</text>
<text x="298.5" y="162.2">100K</text>
<text x="311.2" y="162.2">1K</text>
<text x="126.6" y="173" transform="rotate(-90 126.6 173)">Shield</text>
<text x="129.1" y="173" transform="rotate(-90 129.1 173)">GND1</text>
<text x="131.7" y="173" transform="rotate(-90 131.7 173)">GND2</text>
<text x="193.6" y="172.3">U11</text>
<text x="189.7" y="178.7">VOUT</text>
<text x="191.7" y="174.9">CH217K</text>
<text x="198.2" y="178.7">VIN</text>
<text x="207.9" y="176.9" transform="rotate(-90 207.9 176.9)">VBUS</text>
<text x="123.7" y="183.4">GND</text>
<text x="126.2" y="183.4">GND</text>
<text x="128.8" y="183.4">GND</text>
<text x="189.7" y="181.2">GND</text>
<text x="189.7" y="183.7">FLAG#</text>
<text x="197.3" y="181.2">ISET</text>
<text x="197.5" y="183.7">EN#</text>
<text x="228.6" y="185">R37</text>
<text x="245.1" y="185">C37</text>
<text x="262.9" y="185">C38</text>
<text x="228.6" y="187.6">100K</text>
<text x="245.1" y="187.6">100u</text>
<text x="251.1" y="187.6">10V</text>
<text x="262.9" y="187.6">100n</text>
<text x="268.8" y="187.6">50V</text>
<text x="311.8" y="186.3">LD4</text>
<text x="311.8" y="188.8">Red</text>
<text x="224" y="196.1">GND</text>
<text x="240.5" y="196.1">GND</text>
<text x="258.3" y="196.1">GND</text>
<text x="193.6" y="201.5">U12</text>
<text x="189.7" y="207.9">VOUT</text>
<text x="191.7" y="204.1">CH217K</text>
<text x="198.2" y="207.9">VIN</text>
<text x="207.9" y="206.1" transform="rotate(-90 207.9 206.1)">VBUS</text>
<text x="128.3" y="210.4">J8</text>
<text x="128.3" y="213">SS-52100-004</text>
<text x="189.7" y="210.4">GND</text>
<text x="189.7" y="213">FLAG#</text>
<text x="197.3" y="210.4">ISET</text>
<text x="197.5" y="213">EN#</text>
<text x="228.6" y="214.2">R38</text>
<text x="245.1" y="214.2">C39</text>
<text x="262.9" y="214.2">C40</text>
<text x="128.6" y="216.8">VBUS1</text>
<text x="128.6" y="219.3">VBUS2</text>
<text x="228.6" y="216.8">100K</text>
<text x="245.1" y="216.8">100u</text>
<text x="251.1" y="216.8">10V</text>
<text x="262.9" y="216.8">100n</text>
<text x="268.8" y="216.8">50V</text>
<text x="130.6" y="226.9">D1-</text>
<text x="130.6" y="224.4">D1+</text>
<text x="224" y="225.3">GND</text>
<text x="240.5" y="225.3">GND</text>
<text x="258.3" y="225.3">GND</text>
<text x="130.6" y="232">D2-</text>
<text x="130.6" y="229.5">D2+</text>
<text x="193.6" y="232">U13</text>
<text x="126.6" y="237.7" transform="rotate(-90 126.6 237.7)">Shield</text>
<text x="129.1" y="237.7" transform="rotate(-90 129.1 237.7)">GND1</text>
<text x="131.7" y="237.7" transform="rotate(-90 131.7 237.7)">GND2</text>
<text x="189.7" y="238.4">VOUT</text>
<text x="191.7" y="234.5">CH217K</text>
<text x="198.2" y="238.4">VIN</text>
<text x="207.9" y="236.5" transform="rotate(-90 207.9 236.5)">VBUS</text>
<text x="189.7" y="240.9">GND</text>
<text x="189.7" y="243.4">FLAG#</text>
<text x="197.3" y="240.9">ISET</text>
<text x="197.5" y="243.4">EN#</text>
<text x="228.6" y="244.7">R39</text>
<text x="245.1" y="244.7">C41</text>
<text x="262.9" y="244.7">C42</text>
<text x="123.7" y="248.2">GND</text>
<text x="126.2" y="248.2">GND</text>
<text x="128.8" y="248.2">GND</text>
<text x="228.6" y="247.2">100K</text>
<text x="245.1" y="247.2">100u</text>
<text x="251.1" y="247.2">10V</text>
<text x="262.9" y="247.2">100n</text>
<text x="268.8" y="247.2">50V</text>
<text x="224" y="255.8">GND</text>
<text x="240.5" y="255.8">GND</text>
<text x="258.3" y="255.8">GND</text>
</g>
<g font-size="1.3" fill="#a90000">
<text x="150.4" y="59.4">1</text>
<text x="180.3" y="59.4">16</text>
<text x="150.4" y="62">2</text>
<text x="150.4" y="64.5">3</text>
<text x="180.3" y="64.5">14</text>
<text x="180.3" y="62">15</text>
<text x="150.4" y="67.1">4</text>
<text x="150.4" y="69.6">5</text>
<text x="180.3" y="69.6">12</text>
<text x="180.3" y="67.1">13</text>
<text x="150.4" y="72.1">6</text>
<text x="150.4" y="74.7">7</text>
<text x="150.4" y="77.2">8</text>
<text x="180.3" y="74.7">10</text>
<text x="180.3" y="72.1">11</text>
<text x="180.9" y="77.2">9</text>
<text x="81" y="89.6" transform="rotate(-90 81 89.6)">5 VBUS_A1</text>
<text x="81" y="89.6" transform="rotate(-90 81 89.6)">5</text>
<text x="116.6" y="89.6" transform="rotate(-90 116.6 89.6)">5 VBUS_A2</text>
<text x="116.6" y="89.6" transform="rotate(-90 116.6 89.6)">5</text>
<text x="76.8" y="92.5">1</text>
<text x="76.8" y="95">3</text>
<text x="84.4" y="95">4 UA1_DP</text>
<text x="84.4" y="92.5">6 UA1_DM</text>
<text x="84.4" y="95">4</text>
<text x="84.4" y="92.5">6</text>
<text x="112.3" y="92.5">1</text>
<text x="112.3" y="95">3</text>
<text x="119.9" y="95">4 UA2_DP</text>
<text x="119.9" y="92.5">6 UA2_DM</text>
<text x="119.9" y="95">4</text>
<text x="119.9" y="92.5">6</text>
<text x="81" y="99.8" transform="rotate(-90 81 99.8)">2</text>
<text x="116.6" y="99.8" transform="rotate(-90 116.6 99.8)">2</text>
<text x="76.8" y="122.9">1</text>
<text x="76.8" y="125.5">3</text>
<text x="81" y="120.1" transform="rotate(-90 81 120.1)">5</text>
<text x="84.4" y="125.5">4 UA3_DM</text>
<text x="84.4" y="122.9">6 UA4_DM</text>
<text x="84.4" y="125.5">4</text>
<text x="84.4" y="122.9">6</text>
<text x="112.3" y="122.9">1</text>
<text x="112.3" y="125.5">3</text>
<text x="116.6" y="120.1" transform="rotate(-90 116.6 120.1)">5</text>
<text x="119.9" y="125.5">4 UA4_DP</text>
<text x="119.9" y="122.9">6 UA3_DP</text>
<text x="119.9" y="125.5">4</text>
<text x="119.9" y="122.9">6</text>
<text x="81" y="130.2" transform="rotate(-90 81 130.2)">2</text>
<text x="116.6" y="130.2" transform="rotate(-90 116.6 130.2)">2</text>
<text x="187.3" y="147.1">1</text>
<text x="187.3" y="149.6">2</text>
<text x="202.5" y="149.6">5</text>
<text x="202.5" y="147.1">6</text>
<text x="136.5" y="150.9">1</text>
<text x="136.5" y="153.4">5</text>
<text x="187.3" y="152.1">3</text>
<text x="202.5" y="152.1">4</text>
<text x="136.5" y="161">2</text>
<text x="136.5" y="158.5">3</text>
<text x="136.5" y="166.1">6</text>
<text x="136.5" y="163.6">7</text>
<text x="125.5" y="176" transform="rotate(-90 125.5 176)">9</text>
<text x="128" y="176" transform="rotate(-90 128 176)">4</text>
<text x="130.6" y="176" transform="rotate(-90 130.6 176)">8</text>
<text x="187.3" y="177.5">1</text>
<text x="202.5" y="177.5">6</text>
<text x="187.3" y="180.1">2</text>
<text x="187.3" y="182.6">3</text>
<text x="202.5" y="182.6">4</text>
<text x="202.5" y="180.1">5</text>
<text x="187.3" y="206.8">1</text>
<text x="187.3" y="209.3">2</text>
<text x="202.5" y="209.3">5</text>
<text x="202.5" y="206.8">6</text>
<text x="136.5" y="215.6">1</text>
<text x="187.3" y="211.8">3</text>
<text x="202.5" y="211.8">4</text>
<text x="136.5" y="218.2">5</text>
<text x="136.5" y="225.8">2</text>
<text x="136.5" y="223.3">3</text>
<text x="136.5" y="230.9">6</text>
<text x="136.5" y="228.3">7</text>
<text x="187.3" y="237.2">1</text>
<text x="187.3" y="239.8">2</text>
<text x="202.5" y="239.8">5</text>
<text x="202.5" y="237.2">6</text>
<text x="125.5" y="240.7" transform="rotate(-90 125.5 240.7)">9</text>
<text x="128" y="240.7" transform="rotate(-90 128 240.7)">4</text>
<text x="130.6" y="240.7" transform="rotate(-90 130.6 240.7)">8</text>
<text x="187.3" y="242.3">3</text>
<text x="202.5" y="242.3">4</text>
</g>
<g font-size="1.3" fill="#725600">
<text x="189.4" y="75.8">UP_DM</text>
<text x="189.4" y="73.3">UP_DP</text>
</g>
</svg>
